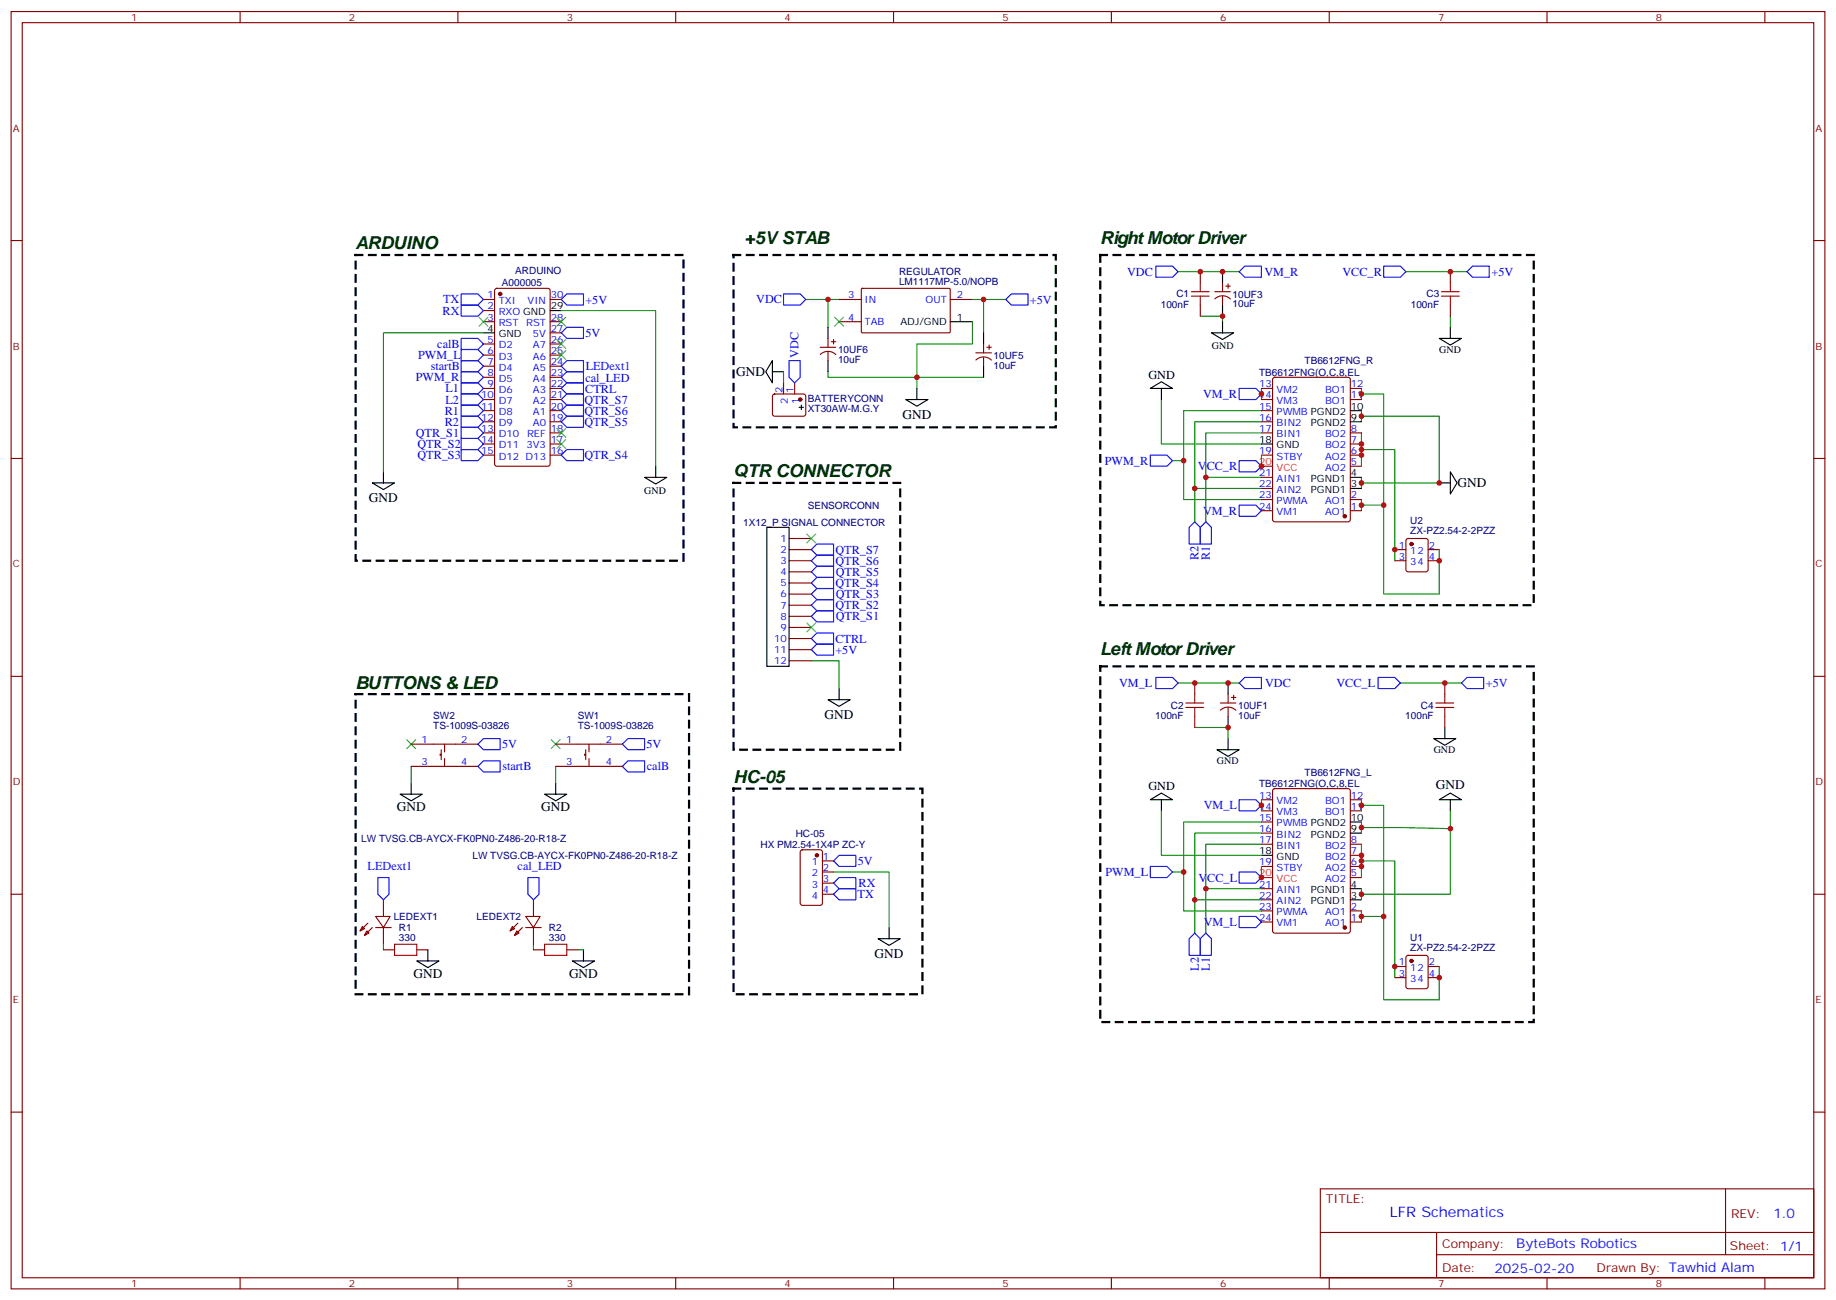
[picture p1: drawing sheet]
<svg xmlns="http://www.w3.org/2000/svg" width="583mm" height="413mm" viewBox="0 0 583 413" stroke-linecap="round" stroke-linejoin="round" font-family="sans-serif">
<g fill="none" stroke="#870000" stroke-width=".35">
<path d="M3.5 3.7h575.8v405.3h-575.8zM7.1 7.2h568.6v398.3h-568.6zM76.2 3.7v3.5M145.3 3.7v3.5M214.5 3.7v3.5M283.6 3.7v3.5M352.8 3.7v3.5M421.9 3.7v3.5M491.1 3.7v3.5M560.2 3.7v3.5M3.5 76.3h3.6M575.7 76.3h3.6"/>
<path d="M153.5 95h3.5M153.5 98.6h3.5M157.2 91.7l.5-.2h16.2l.7 .4v55.3l-.4 .7-16.5 .1-.7-.5v-55.3zM174.6 95h3.6M266.3 95h7.1M273.5 91.7l.3-.2 27.7 .1 .1 .3v13.5l-.3 .2h-27.7l-.2-.3zM301.6 95h7.1M381 86.2v3.5M381 96.8v3.5M385.6 92.6h4.9M385.6 94.8a3.5 3.5 0 0 1 4.9 .1M388.1 89.7v2.9"/>
<path d="M388.1 94v2.8M389.1 90.8h1.4M389.8 90.1v1.4M460.4 86.2v3.5M460.4 96.8v3.5M153.5 102.1h3.5M153.5 109.1h3.5M153.5 112.7h3.5M153.5 116.2h3.5M153.5 119.7h3.5M174.6 102.1h3.6M174.6 109.1h3.6"/>
<path d="M174.6 112.7h3.6M174.6 116.2h3.6M174.6 119.7h3.6M174.6 105.6h3.6M260.3 110.2h5M260.4 112.5a3.5 3.5 0 0 1 4.9 0M262.8 107.4v2.8M262.8 111.6v2.8M263.9 108.4h1.4M264.6 107.7v1.4M266.3 102.1h7.1M309.7 112h5"/>
<path d="M309.8 114.2a3.5 3.5 0 0 1 4.9 .1M312.2 109.1v2.9M312.2 113.4v2.8M313.3 110.2h1.4M314 109.5v1.4M404.2 119.9l.4-.2h23.3l.7 .5v44.7l-.4 .6-23.6 .1-.6-.5-.1-44.7zM153.5 123.3h3.5M153.5 126.8h3.5M153.5 130.3h3.5M153.5 133.8h3.5M153.5 137.4h3.5M174.6 123.3h3.6"/>
<path d="M174.6 126.8h3.6M174.6 130.3h3.6M174.6 133.8h3.6M174.6 137.4h3.6M245.4 125.2l.5-.2 9.4 .1 .5 .6-.1 5.9-.6 .5-9.5-.1-.4-.6v-5.7zM248.7 121.5v3.5M252.2 121.5v3.5M400.4 123.3h3.5M400.4 126.8h3.5M400.4 130.3h3.5M400.4 133.8h3.5M400.4 137.4h3.5"/>
<path d="M428.6 123.3h3.6M428.6 126.8h3.6M428.6 137.4h3.6M3.5 145.5h3.6M153.5 140.9h3.5M153.5 144.4h3.5M174.6 140.9h3.6M174.6 144.4h3.6M400.4 144.4h3.5M400.4 158.5h3.5M400.4 151.5h3.5M400.4 155h3.5"/>
<path d="M428.6 140.9h3.6M428.6 144.4h3.6M428.6 158.5h3.6M428.6 148h3.6M575.7 145.5h3.6M250.5 170.9h7M250.5 174.4h7M250.5 177.9h7M400.4 162.1h3.5M428.6 162.1h3.6M442.7 174.4h3.6M442.7 177.9h3.6"/>
<path d="M446.5 171.1l.5-.2h5.6l.7 .4v9.5l-.4 .6-5.9 .1-.7-.5v-9.4zM453.3 174.4h3.5M453.3 177.9h3.5M250.5 181.5h7M250.5 185h7M250.5 188.5h7M250.5 192.1h7M250.5 195.6h7M250.5 199.1h7M3.5 214.6h3.6M250.5 209.7h7M250.5 206.2h7"/>
<path d="M250.5 202.6h7M379.2 216.7v3.6M458.6 216.7v3.6M575.7 214.6h3.6M130.5 236.1h21.2M140.1 239.3h-.4v.4h.4M140.1 237.9v3.2M141.1 236.1v2.5M176.4 236.1h21.2M185.9 239.3h-.3v.4h.3M185.9 237.9v3.2M187 236.1v2.5"/>
<path d="M379.2 227.3v3.6M387.3 223.1h5M387.4 225.4a3.5 3.5 0 0 1 4.9 0M389.8 220.3v2.8M389.8 224.5v2.8M390.9 221.3h1.4M391.6 220.6v1.4M458.6 227.3v3.6M130.5 243.2h21.2M141.1 240.7v2.5M176.4 243.2h21.2M187 240.7v2.5"/>
<path d="M400.4 257.3h3.5M400.4 253.8h3.5M404.2 250.5l.4-.2h23.3l.7 .4v44.7l-.4 .7h-23.6l-.6-.4-.1-44.7zM428.6 257.3h3.6M428.6 253.8h3.6M254.2 269.9l.5-.2h5.6l.7 .4 .1 16.5-.5 .6-5.9 .1-.6-.5-.1-16.4zM261.1 273.2h3.5M261.1 276.7h3.5M400.4 275h3.5M400.4 267.9h3.5M400.4 260.8h3.5M400.4 264.4h3.5"/>
<path d="M428.6 278.5h3.6M428.6 275h3.6M428.6 271.4h3.6M428.6 267.9h3.6M3.5 283.8h3.6M115 294l.7 .7-1.4 .7zM116.4 295.4l.7 .7-1.4 .7zM116.8 292.9l-2.5 2.5M118.2 294.4l-2.5 2.4M119.2 290.8h4.6l-2.1 3.6zM119.2 294.4h5M121.7 285.5v5.3"/>
<path d="M121.7 294.4v5.2M162.6 294l.7 .7-1.4 .7zM164 295.4l.7 .7-1.4 .7zM164.4 292.9l-2.5 2.5M165.8 294.4l-2.5 2.4M166.9 290.8h4.5l-2.1 3.6zM166.9 294.4h4.9M169.3 285.5v5.3M169.3 294.4v5.2M261.1 283.8h3.5M261.1 280.2h3.5M400.4 292.6h3.5"/>
<path d="M400.4 289.1h3.5M400.4 282h3.5M400.4 285.5h3.5M428.6 292.6h3.6M428.6 289.1h3.6M575.7 283.8h3.6M121.7 301.4h3.5M132.3 301.4h3.5M169.3 301.4h3.6M179.9 301.4h3.5M442.7 306.7h3.6M442.7 310.2h3.6"/>
<path d="M446.5 303.4l.5-.2h5.6l.7 .4v9.5l-.4 .6-5.9 .1-.7-.5v-9.4zM453.3 306.7h3.5M453.3 310.2h3.5M3.5 352.9h3.6M575.7 352.9h3.6M419.1 377.3h156.6v28.2h-156.6zM547.7 377.3v20.9M419.1 391.1h156.5M456 398.2h119.6M456 391.1v14.1M76.2 405.5v3.5M145.3 405.5v3.5"/>
<path d="M214.5 405.5v3.5M283.6 405.5v3.5M352.8 405.5v3.5M421.9 405.5v3.5M491.1 405.5v3.5M560.2 405.5v3.5"/>
</g>
<g fill="#870000" stroke="#870000" stroke-width=".35">
<circle cx="158.7" cy="93.3" r=".53"/>
<circle cx="426.9" cy="294.4" r=".53"/>
<circle cx="426.9" cy="163.8" r=".53"/>
<circle cx="254" cy="126.8" r=".53"/>
<circle cx="259.3" cy="271.4" r=".53"/>
<circle cx="448" cy="304.9" r=".53"/>
<circle cx="448" cy="172.6" r=".53"/>
</g>
<g fill="none" stroke="#000" stroke-width=".35">
<path d="M174.6 98.6h3.6M388.1 86.2v3.5M388.1 96.8v3.5M153.5 105.6h3.5M245.2 114.4v7.1l-2.1-3.5zM245.2 118h3.5M262.8 103.9v3.5M262.8 114.4v3.6M301.6 102.1h7.1M312.2 105.6v3.5M312.2 116.2v3.5M384.5 105.6h7.1l-3.5 2.1z"/>
<path d="M388.1 102.1v3.5M456.8 107.4h7.1l-3.5 2.1zM460.4 103.9v3.5M253.6 129.3h1.5M254.4 128.6v1.4M287.5 126.8h7.1l-3.6 2.1zM291 123.3v3.5M365.1 123.3l3.6-2.2 3.5 2.2zM368.7 123.3v3.5M428.6 133.8h3.6M428.6 130.3h3.6M118.2 153.2h7l-3.5 2.2z"/>
<path d="M121.7 149.7v3.5M204.6 151.5h7.1l-3.6 2.1zM208.1 148v3.5M400.4 140.9h3.5M428.6 155h3.6M428.6 151.5h3.6M456.8 153.2h3.6M460.4 149.7l2.1 3.5-2.1 3.6zM243.4 167.4h7.1v44.1h-7.1zM266.3 218.5v3.5M389.8 216.7v3.6M262.8 222h7.1l-3.6 2.2z"/>
<path d="M386.3 237.9h7l-3.5 2.1zM389.8 227.3v3.6M389.8 234.4v3.5M455.1 234.4h7l-3.5 2.1zM458.6 230.9v3.5M127 252h7.1l-3.6 2.1zM130.5 248.5v3.5M172.9 252h7l-3.5 2.1zM176.4 248.5v3.5M365.1 253.8l3.6-2.1 3.5 2.1zM368.7 253.8v3.5M456.8 253.8l3.6-2.1 3.5 2.1z"/>
<path d="M460.4 253.8v3.5M400.4 271.4h3.5M428.6 264.4h3.6M428.6 260.8h3.6M278.7 297.9h7.1l-3.6 2.1zM282.2 294.4v3.5M428.6 285.5h3.6M428.6 282h3.6M132.3 304.9h7l-3.5 2.2zM135.8 301.4v3.5M181.7 304.9h7l-3.5 2.2zM185.2 301.4v3.5"/>
</g>
<path d="M400.4 148h3.5M400.4 278.5h3.5" fill="none" stroke="#f00" stroke-width=".35"/>
<g fill="none" stroke="#008700" stroke-width=".35">
<path d="M178.2 98.6h29.9v49.4M255.8 95h7M266.3 95h-3.5v8.9M308.7 95h3.5v10.6M312.2 95h7.1M373.9 86.2h19.4M446.3 86.2h19.4M153.5 105.6h-31.8v44.1M248.7 118v3.5M262.8 118v1.7h49.4M308.7 102.1v7h-17.7v14.2M381 100.3h7.1v1.8"/>
<path d="M460.4 100.3v3.6M368.7 126.8v14.1h31.7M400.4 133.8h-21.2v21.2h21.2M400.4 137.4h-17.6v14.1h17.6M400.4 130.3h-24.7v28.2h24.7M400.4 123.3v3.5M432.2 125h7v35.3h-7M432.2 132.1h24.6v21.1h-24.6M432.2 123.3v3.5M432.2 130.3v3.5M432.2 137.4v10.6M372.2 146.2h3.5"/>
<path d="M379.2 155v10.6M382.8 151.5v14.1M400.4 144.4v3.6M432.2 142.7h10.5v35.2M432.2 151.5v3.5M432.2 158.5v3.6M439.2 160.3v28.2h17.6v-14.1M257.5 209.7h8.8v8.8M373.9 216.7h19.4M444.5 216.7h19.4M379.2 230.9h10.6v3.5M130.5 243.2v5.3"/>
<path d="M176.4 243.2v5.3M368.7 257.3v14.1h31.7M400.4 253.8v3.5M432.2 255.6h7v35.2h-7M432.2 253.8v3.5M460.4 257.3v26.5h-28.2M264.6 276.7h17.6v17.7M372.2 276.7h3.5M400.4 260.8h-24.7v28.3h24.7M400.4 267.9h-17.6v14.1h17.6M400.4 264.4h-21.2v21.1h21.2M400.4 275v3.5"/>
<path d="M432.2 262.6l28.2 .4M432.2 273.2h10.5v37M432.2 260.8v3.6M432.2 267.9v10.6M121.7 299.6v1.8M169.3 299.6v1.8M379.2 285.5v10.6M382.8 282v14.1M432.2 282v3.5M432.2 289.1v3.5M439.2 290.8v26.5h17.6v-10.6M183.4 301.4h1.8"/>
</g>
<g fill="none" stroke="#3c3" stroke-width=".35">
<path d="M152 100.7l2.9 2.8M154.9 100.7l-2.9 2.8M176.7 107.7l2.9 2.9M176.7 111.3l2.9 2.8M176.7 100.7l2.9 2.8M179.6 107.7l-2.9 2.9M179.6 111.3l-2.9 2.8M179.6 100.7l-2.9 2.8M264.9 100.7l2.9 2.8M267.8 100.7l-2.9 2.8M176.7 139.5l2.9 2.8M176.7 136l2.9 2.8"/>
<path d="M179.6 139.5l-2.9 2.8M179.6 136l-2.9 2.8M256.1 169.5l2.8 2.8M258.9 169.5l-2.8 2.8M256.1 197.7l2.8 2.8M258.9 197.7l-2.8 2.8M129.1 234.7l2.8 2.9M131.9 234.7l-2.8 2.9M175 234.7l2.8 2.9M177.8 234.7l-2.8 2.9"/>
</g>
<g fill="none" stroke="#00f" stroke-width=".35">
<path d="M146.4 96.8h5.3l1.8 1.8-1.8 1.7h-5.3zM146.4 93.3h5.3l1.8 1.7-1.8 1.8h-5.3zM178.2 95l1.7-1.7h5.3v3.5h-5.3zM248.7 93.3h5.3l1.8 1.7-1.8 1.8h-5.3zM319.3 95l1.7-1.7h5.3v3.5h-5.3zM366.9 84.5h5.3l1.7 1.7-1.7 1.8h-5.3zM393.3 86.2l1.8-1.7h5.3v3.5h-5.3zM439.2 84.5h5.3l1.8 1.7-1.8 1.8h-5.3zM467.4 84.5h5.3v3.5h-5.3l-1.7-1.8zM146.4 110.9h5.3l1.8 1.8-1.8 1.7h-5.3zM146.4 118h5.3l1.8 1.7-1.8 1.8h-5.3zM146.4 107.4h5.3l1.8 1.7-1.8 1.8h-5.3z"/>
<path d="M146.4 114.4h5.3l1.8 1.8-1.8 1.8h-5.3zM178.2 116.2l1.7-1.8h5.3v3.6h-5.3zM178.2 119.7l1.7-1.7h5.3v3.5h-5.3zM179.9 103.9h5.3v3.5h-5.3l-1.7-1.8zM250.5 114.4h3.5v5.3l-1.8 1.8-1.7-1.8zM146.4 121.5h5.3l1.8 1.8-1.8 1.7h-5.3zM146.4 125h5.3l1.8 1.8-1.8 1.8h-5.3zM146.4 128.6h5.3l1.8 1.7-1.8 1.8h-5.3zM146.4 132.1h5.3l1.8 1.7-1.8 1.8h-5.3zM146.4 135.6h5.3l1.8 1.8-1.8 1.7h-5.3zM146.4 139.1h5.3l1.8 1.8-1.8 1.8h-5.3zM178.2 133.8l1.7-1.7h5.3v3.5h-5.3z"/>
<path d="M178.2 126.8l1.7-1.8h5.3v3.6h-5.3zM178.2 123.3l1.7-1.8h5.3v3.5h-5.3zM179.9 128.6h5.3v3.5h-5.3l-1.7-1.8zM393.3 123.3h5.3l1.8 1.7-1.8 1.8h-5.3zM146.4 142.7h5.3l1.8 1.7-1.8 1.8h-5.3zM179.9 142.7h5.3v3.5h-5.3l-1.7-1.8zM365.1 144.4h5.3l1.8 1.8-1.8 1.8h-5.3zM393.3 146.2h5.3l1.8 1.8-1.8 1.7h-5.3zM257.5 177.9l1.8-1.7h5.3v3.5h-5.3zM259.3 172.6h5.3v3.6h-5.3l-1.8-1.8zM259.3 179.7h5.3v3.5h-5.3l-1.8-1.7zM379.2 165.6l1.8 1.8v5.2h-3.5v-5.2z"/>
<path d="M381 167.4l1.8-1.8 1.7 1.8v5.2h-3.5zM393.3 160.3h5.3l1.8 1.8-1.8 1.7h-5.3zM257.5 185l1.8-1.8h5.3v3.6h-5.3zM257.5 195.6l1.8-1.8h5.3v3.5h-5.3zM259.3 186.8h5.3v3.5h-5.3l-1.8-1.8zM259.3 190.3h5.3v3.5h-5.3l-1.8-1.7zM257.5 202.6l1.8-1.7h5.3v3.5h-5.3zM259.3 204.4h5.3v3.5h-5.3l-1.8-1.7zM366.9 215h5.3l1.7 1.7-1.7 1.8h-5.3zM395.1 215h5.3v3.5h-5.3l-1.8-1.8zM437.4 215h5.3l1.8 1.7-1.8 1.8h-5.3zM465.7 215h5.3v3.5h-5.3l-1.8-1.8z"/>
<path d="M151.7 236.1l1.8-1.7h5.2v3.5h-5.2zM197.6 236.1l1.7-1.7h5.3v3.5h-5.3zM151.7 243.2l1.8-1.8h5.2v3.6h-5.2zM197.6 243.2l1.7-1.8h5.3v3.6h-5.3zM393.3 253.8h5.3l1.8 1.8-1.8 1.7h-5.3zM119.9 278.5h3.6v5.3l-1.8 1.7-1.8-1.7zM167.6 278.5h3.5v5.3l-1.8 1.7-1.7-1.7zM264.6 273.2l1.7-1.8h5.3v3.6h-5.3zM266.3 278.5h5.3v3.5h-5.3l-1.7-1.8zM365.1 275h5.3l1.8 1.7-1.8 1.8h-5.3zM393.3 276.7h5.3l1.8 1.8-1.8 1.7h-5.3zM264.6 283.8l1.7-1.8h5.3v3.5h-5.3z"/>
<path d="M377.5 297.9l1.7-1.8 1.8 1.8v5.3h-3.5zM382.8 296.1l1.7 1.8v5.3h-3.5v-5.3zM393.3 290.8h5.3l1.8 1.8-1.8 1.8h-5.3z"/>
</g>
<path d="M112.9 80.9h104.1v97h-104.1zM232.8 80.9h102.3v54.7h-102.3zM349.2 80.9h137.6v111.2h-137.6zM232.8 153.2h53v84.7h-53zM349.2 211.5h137.6v112.8h-137.6zM112.9 220.3h105.8v95.2h-105.8zM232.8 250.3h60v65.2h-60z" fill="none" stroke="#000" stroke-width=".71" stroke-dasharray="2.1 2.1"/>
<g fill="none" stroke="#a10000" stroke-width=".35">
<path d="M378.2 94h5.6M378.2 92.6h5.6M381 89.7v2.9M381 94v2.8M457.6 94h5.6M457.6 92.6h5.6M460.4 89.7v2.9M460.4 94v2.8M376.4 224.5h5.7M376.4 223.1h5.7M379.2 220.3v2.8M379.2 224.5v2.8"/>
<path d="M455.8 224.5h5.6M455.8 223.1h5.6M458.6 220.3v2.8M458.6 224.5v2.8M125.2 299.6h7.1v3.6h-7.1zM172.9 299.6h7v3.6h-7z"/>
</g>
<g fill="#c00">
<circle cx="291" cy="119.7" r=".88"/>
<circle cx="262.8" cy="95" r=".88"/>
<circle cx="312.2" cy="95" r=".88"/>
<circle cx="432.2" cy="262.6" r=".88"/>
<circle cx="432.2" cy="283.8" r=".88"/>
<circle cx="432.2" cy="271.4" r=".88"/>
<circle cx="432.2" cy="275" r=".88"/>
<circle cx="432.2" cy="255.6" r=".88"/>
<circle cx="432.2" cy="290.8" r=".88"/>
<circle cx="400.4" cy="255.6" r=".88"/>
<circle cx="439.2" cy="290.8" r=".88"/>
<circle cx="432.2" cy="273.2" r=".88"/>
<circle cx="379.2" cy="285.5" r=".88"/>
<circle cx="382.8" cy="282" r=".88"/>
<circle cx="375.7" cy="276.7" r=".88"/>
<circle cx="375.7" cy="146.2" r=".88"/>
<circle cx="382.8" cy="151.5" r=".88"/>
<circle cx="379.2" cy="155" r=".88"/>
<circle cx="432.2" cy="142.7" r=".88"/>
<circle cx="439.2" cy="160.3" r=".88"/>
<circle cx="432.2" cy="160.3" r=".88"/>
<circle cx="432.2" cy="125" r=".88"/>
<circle cx="432.2" cy="144.4" r=".88"/>
<circle cx="432.2" cy="140.9" r=".88"/>
<circle cx="432.2" cy="153.2" r=".88"/>
<circle cx="432.2" cy="132.1" r=".88"/>
<circle cx="460.4" cy="263" r=".88"/>
<circle cx="456.8" cy="153.2" r=".88"/>
<circle cx="400.4" cy="125" r=".88"/>
<circle cx="389.8" cy="216.7" r=".88"/>
<circle cx="389.8" cy="230.9" r=".88"/>
<circle cx="388.1" cy="100.3" r=".88"/>
<circle cx="388.1" cy="86.2" r=".88"/>
<circle cx="381" cy="86.2" r=".88"/>
<circle cx="379.2" cy="216.7" r=".88"/>
<circle cx="460.4" cy="86.2" r=".88"/>
<circle cx="458.6" cy="216.7" r=".88"/>
<circle cx="400.4" cy="148" r=".88"/>
<circle cx="400.4" cy="278.5" r=".88"/>
<circle cx="442.7" cy="174.4" r=".88"/>
<circle cx="442.7" cy="306.7" r=".88"/>
<circle cx="456.8" cy="177.9" r=".88"/>
<circle cx="456.8" cy="310.2" r=".88"/>
</g>
<g font-size="5.6" fill="#030">
<text x="236.4" y="77.4">+5V STAB</text>
<text x="349.2" y="77.4">Right Motor Driver</text>
<text x="112.9" y="79.2">ARDUINO</text>
<text x="232.8" y="151.5">QTR CONNECTOR</text>
<text x="349.2" y="207.9">Left Motor Driver</text>
<text x="112.9" y="218.5">BUTTONS &amp; LED</text>
<text x="232.8" y="248.5">HC-05</text>
</g>
<text font-size="4.6" fill="#00f" x="441.2" y="386.3">LFR Schematics</text>
<g font-size="4.2">
<text x="233.7" y="119.5">GND</text>
<text x="286.5" y="132.8">GND</text>
<text x="462.7" y="154.6">GND</text>
<text x="117.1" y="159.3">GND</text>
<text x="261.8" y="228.2">GND</text>
<text x="455.8" y="250.5">GND</text>
<text x="125.9" y="257.3">GND</text>
<text x="171.8" y="257.3">GND</text>
<text x="277.6" y="304">GND</text>
<text x="131.2" y="310.2">GND</text>
<text x="180.6" y="310.2">GND</text>
</g>
<g font-size="4.2" fill="#00f">
<text x="562.9" y="386.5">1.0</text>
<text x="481.3" y="396.1">ByteBots Robotics</text>
<text x="474.4" y="403.9">2025-02-20</text>
</g>
<g font-size="3.9" fill="#00f">
<text x="357.7" y="87.5">VDC</text>
<text x="401.4" y="87.6">VM_R</text>
<text x="426.1" y="87.5">VCC_R</text>
<text x="473.4" y="87.5">+5V</text>
<text x="140.5" y="99.8">RX</text>
<text x="140.7" y="96.3">TX</text>
<text x="185.8" y="96.4">+5V</text>
<text x="240.1" y="96.3">VDC</text>
<text x="326.9" y="96.4">+5V</text>
<text x="185.8" y="106.9">5V</text>
<text x="132.7" y="114">PWM_L</text>
<text x="138.8" y="110.5">calB</text>
<text x="253.5" y="113.6" transform="rotate(-90 253.5 113.6)">VDC</text>
<text x="136.7" y="117.5">startB</text>
<text x="185.9" y="117.5">LEDext1</text>
<text x="132" y="121">PWM_R</text>
<text x="141.4" y="124.5">L1</text>
<text x="185.8" y="124.6">CTRL</text>
<text x="185.8" y="121.1">cal_LED</text>
<text x="141.2" y="131.6">R1</text>
<text x="141.4" y="128.1">L2</text>
<text x="185.5" y="131.6">QTR_S6</text>
<text x="185.5" y="128.1">QTR_S7</text>
<text x="381.9" y="126.3">VM_R</text>
<text x="141.2" y="135.1">R2</text>
<text x="185.5" y="135.2">QTR_S5</text>
<text x="132" y="138.6">QTR_S1</text>
<text x="132.5" y="142.2">QTR_S2</text>
<text x="132.5" y="145.7">QTR_S3</text>
<text x="185.5" y="145.7">QTR_S4</text>
<text x="350.7" y="147.5">PWM_R</text>
<text x="380.2" y="149.2">VCC_R</text>
<text x="381.9" y="163.3">VM_R</text>
<text x="265.2" y="175.7">QTR_S7</text>
<text x="265.2" y="179.2">QTR_S6</text>
<text x="380.5" y="177.7" transform="rotate(-90 380.5 177.7)">R2</text>
<text x="384" y="177.7" transform="rotate(-90 384 177.7)">R1</text>
<text x="265.3" y="182.7">QTR_S5</text>
<text x="265.2" y="186.3">QTR_S4</text>
<text x="265.3" y="189.8">QTR_S3</text>
<text x="265.2" y="193.3">QTR_S2</text>
<text x="265.3" y="196.8">QTR_S1</text>
<text x="265.2" y="204">CTRL</text>
<text x="265.2" y="207.5">+5V</text>
<text x="355.3" y="218.1">VM_L</text>
<text x="401.6" y="218">VDC</text>
<text x="424.2" y="218">VCC_L</text>
<text x="471.7" y="218">+5V</text>
<text x="159.4" y="237.4">5V</text>
<text x="205.2" y="237.4">5V</text>
<text x="159.5" y="244.4">startB</text>
<text x="205.3" y="244.4">calB</text>
<text x="382.1" y="256.8">VM_L</text>
<text x="272.3" y="274.5">5V</text>
<text x="116.7" y="276.2">LEDext1</text>
<text x="164.3" y="276.2">cal_LED</text>
<text x="272.5" y="281.5">RX</text>
<text x="350.9" y="278">PWM_L</text>
<text x="380.4" y="279.8">VCC_L</text>
<text x="272.2" y="285">TX</text>
<text x="382.1" y="293.8">VM_L</text>
<text x="380.5" y="308.1" transform="rotate(-90 380.5 308.1)">L2</text>
<text x="384" y="308.1" transform="rotate(-90 384 308.1)">L1</text>
</g>
<g font-size="3.9">
<text x="364.5" y="120.2">GND</text>
<text x="364.5" y="250.7">GND</text>
</g>
<g font-size="3.9" fill="#800">
<text x="420.9" y="381.8">TITLE:</text>
<text x="549.5" y="386.5">REV:</text>
<text x="457.8" y="396">Company:</text>
<text x="549.1" y="396.7">Sheet: 1/1</text>
<text x="457.8" y="403.7">Date:</text>
<text x="506.8" y="403.8">Drawn By: Tawhid Alam</text>
</g>
<g font-size="3.2" fill="#800">
<text x="41.6" y="6.7">1</text>
<text x="110.8" y="6.7">2</text>
<text x="179.9" y="6.7">3</text>
<text x="249.1" y="6.7">4</text>
<text x="318.2" y="6.7">5</text>
<text x="387.3" y="6.7">6</text>
<text x="456.5" y="6.7">7</text>
<text x="525.6" y="6.7">8</text>
<text x="4.1" y="41.8">A</text>
<text x="576.3" y="41.8">A</text>
<text x="4.1" y="110.9">B</text>
<text x="576.3" y="110.9">B</text>
<text x="4.1" y="180.1">C</text>
<text x="576.3" y="180.1">C</text>
<text x="4.1" y="249.2">D</text>
<text x="576.3" y="249.2">D</text>
<text x="4.1" y="318.3">E</text>
<text x="576.3" y="318.3">E</text>
<text x="41.6" y="408.5">1</text>
<text x="110.8" y="408.5">2</text>
<text x="179.9" y="408.5">3</text>
<text x="249.1" y="408.5">4</text>
<text x="318.2" y="408.5">5</text>
<text x="387.3" y="408.5">6</text>
<text x="456.5" y="408.5">7</text>
<text x="525.6" y="408.5">8</text>
</g>
<g font-size="3.2" fill="#000080">
<text x="163.6" y="86.9">ARDUINO</text>
<text x="285.4" y="87.2">REGULATOR</text>
<text x="159.3" y="90.9">A000005</text>
<text x="285.4" y="90.5">LM1117MP-5.0/NOPB</text>
<text x="373.4" y="94.4">C1</text>
<text x="391.2" y="94.5">10UF3</text>
<text x="452.8" y="94.4">C3</text>
<text x="368.5" y="97.6">100nF</text>
<text x="391.2" y="97.6">10uF</text>
<text x="447.8" y="97.6">100nF</text>
<text x="266" y="112.1">10UF6</text>
<text x="315.4" y="113.9">10UF5</text>
<text x="266" y="115.2">10uF</text>
<text x="315.4" y="117">10uF</text>
<text x="399.7" y="119.2">TB6612FNG(O,C,8,EL</text>
<text x="414.1" y="115.6">TB6612FNG_R</text>
<text x="256.5" y="130.8">XT30AW-M.G.Y</text>
<text x="256.5" y="127.6">BATTERYCONN</text>
<text x="256.4" y="161.6">SENSORCONN</text>
<text x="235.9" y="166.9">1X12_P SIGNAL CONNECTOR</text>
<text x="447.7" y="166.4">U2</text>
<text x="447.7" y="169.6">ZX-PZ2.54-2-2PZZ</text>
<text x="371.7" y="224.9">C2</text>
<text x="393" y="225">10UF1</text>
<text x="451" y="224.9">C4</text>
<text x="137.5" y="231.4">TS-1009S-03826</text>
<text x="137.5" y="228.1">SW2</text>
<text x="183.4" y="231.4">TS-1009S-03826</text>
<text x="183.4" y="228.1">SW1</text>
<text x="366.7" y="228.2">100nF</text>
<text x="393" y="228.1">10uF</text>
<text x="446.1" y="228.2">100nF</text>
<text x="399.7" y="249.8">TB6612FNG(O,C,8,EL</text>
<text x="414.1" y="246.2">TB6612FNG_L</text>
<text x="114.7" y="267.3">LW TVSG.CB-AYCX-FK0PN0-Z486-20-R18-Z</text>
<text x="241.4" y="269.1">HX PM2.54-1X4P ZC-Y</text>
<text x="252.6" y="265.5">HC-05</text>
<text x="150" y="272.6">LW TVSG.CB-AYCX-FK0PN0-Z486-20-R18-Z</text>
<text x="125" y="292">LEDEXT1</text>
<text x="151.3" y="292">LEDEXT2</text>
<text x="126.6" y="298.6">330</text>
<text x="126.6" y="295.4">R1</text>
<text x="174.3" y="298.6">330</text>
<text x="174.3" y="295.4">R2</text>
<text x="447.7" y="298.7">U1</text>
<text x="447.7" y="301.9">ZX-PZ2.54-2-2PZZ</text>
</g>
<g font-size="3.2" fill="#00f">
<text x="154.8" y="94.7">1</text>
<text x="174.8" y="94.7">30</text>
<text x="269.3" y="94.7">3</text>
<text x="303.7" y="94.7">2</text>
<text x="154.8" y="98.2">2</text>
<text x="154.8" y="101.7">3</text>
<text x="158.3" y="96.4">TXI</text>
<text x="158.3" y="100">RXO GND</text>
<text x="167.4" y="96.4">VIN</text>
<text x="174.8" y="101.7">28</text>
<text x="269.3" y="101.7">4</text>
<text x="274.5" y="96.1">IN</text>
<text x="293.8" y="96.1">OUT</text>
<text x="158.3" y="103.5">RST</text>
<text x="167" y="103.5">RST</text>
<text x="169.1" y="107">5V</text>
<text x="174.8" y="105.3">27</text>
<text x="274.5" y="103.2">TAB</text>
<text x="154.8" y="108.8">5</text>
<text x="154.8" y="112.3">6</text>
<text x="158.3" y="110.6">D2</text>
<text x="169.1" y="110.6">A7</text>
<text x="174.8" y="112.3">25</text>
<text x="174.8" y="108.8">26</text>
<text x="154.8" y="115.9">7</text>
<text x="154.8" y="119.4">8</text>
<text x="158.3" y="114.1">D3</text>
<text x="158.3" y="117.6">D4</text>
<text x="169.1" y="117.6">A5</text>
<text x="169.1" y="114.1">A6</text>
<text x="174.8" y="119.4">23</text>
<text x="174.8" y="115.9">24</text>
<text x="154.8" y="122.9">9</text>
<text x="158.3" y="121.1">D5</text>
<text x="158.3" y="124.7">D6</text>
<text x="169.1" y="124.7">A3</text>
<text x="169.1" y="121.1">A4</text>
<text x="174.8" y="122.9">22</text>
<text x="248.4" y="124.8" transform="rotate(-90 248.4 124.8)">2</text>
<text x="251.9" y="124.8" transform="rotate(-90 251.9 124.8)">1</text>
<text x="399.7" y="122.9">13</text>
<text x="405.2" y="124.7">VM2</text>
<text x="420.6" y="124.7">BO1</text>
<text x="428.8" y="122.9">12</text>
<text x="152.8" y="126.4">10</text>
<text x="152.8" y="130">11</text>
<text x="158.3" y="128.2">D7</text>
<text x="158.3" y="131.7">D8</text>
<text x="169.1" y="131.7">A1</text>
<text x="169.1" y="128.2">A2</text>
<text x="174.8" y="130">20</text>
<text x="174.8" y="126.4">21</text>
<text x="250.1" y="128.3" transform="rotate(-90 250.1 128.3)">2</text>
<text x="253.6" y="128.3" transform="rotate(-90 253.6 128.3)">1</text>
<text x="399.7" y="126.4">14</text>
<text x="399.7" y="130">15</text>
<text x="405.2" y="128.2">VM3</text>
<text x="405.2" y="131.7">PWMB PGND2</text>
<text x="420.6" y="128.2">BO1</text>
<text x="428.8" y="126.4">11</text>
<text x="152.8" y="133.5">12</text>
<text x="152.8" y="137">13</text>
<text x="158.3" y="135.3">D9</text>
<text x="169.1" y="135.3">A0</text>
<text x="174.8" y="137">18</text>
<text x="174.8" y="133.5">19</text>
<text x="399.7" y="133.5">16</text>
<text x="399.7" y="137">17</text>
<text x="405.2" y="135.3">BIN2</text>
<text x="428.8" y="137">8</text>
<text x="152.8" y="140.5">14</text>
<text x="158.3" y="138.8">D10</text>
<text x="158.3" y="142.3">D11</text>
<text x="167.1" y="142.3">3V3</text>
<text x="167.3" y="138.8">REF</text>
<text x="174.8" y="140.5">17</text>
<text x="405.2" y="138.8">BIN1</text>
<text x="420.6" y="142.3">BO2</text>
<text x="420.6" y="138.8">BO2</text>
<text x="428.8" y="140.5">7</text>
<text x="152.8" y="144.1">15</text>
<text x="158.3" y="145.8">D12 D13</text>
<text x="174.8" y="144.1">16</text>
<text x="399.7" y="144.1">19</text>
<text x="405.2" y="145.8">STBY</text>
<text x="420.6" y="149.4">AO2</text>
<text x="420.6" y="145.8">AO2</text>
<text x="428.8" y="147.6">5</text>
<text x="428.8" y="144.1">6</text>
<text x="399.7" y="151.1">21</text>
<text x="399.7" y="154.7">22</text>
<text x="405.2" y="152.9">AIN1</text>
<text x="399.7" y="158.2">23</text>
<text x="399.7" y="161.7">24</text>
<text x="405.2" y="156.4">AIN2</text>
<text x="405.2" y="159.9">PWMA</text>
<text x="420.6" y="159.9">AO1</text>
<text x="428.8" y="161.7">1</text>
<text x="428.8" y="158.2">2</text>
<text x="405.2" y="163.5">VM1</text>
<text x="420.6" y="163.5">AO1</text>
<text x="247.7" y="171.9">1</text>
<text x="247.7" y="175.5">2</text>
<text x="247.7" y="179">3</text>
<text x="444.1" y="174.1">1</text>
<text x="444.1" y="177.6">3</text>
<text x="447.6" y="175.8">12</text>
<text x="447.6" y="179.4">34</text>
<text x="453.5" y="177.6">4</text>
<text x="453.5" y="174.1">2</text>
<text x="247.7" y="182.5">4</text>
<text x="247.7" y="186.1">5</text>
<text x="247.7" y="189.6">6</text>
<text x="247.7" y="193.1">7</text>
<text x="247.7" y="196.6">8</text>
<text x="245.7" y="203.7">10</text>
<text x="247.7" y="200.2">9</text>
<text x="245.7" y="207.2">11</text>
<text x="245.7" y="210.7">12</text>
<text x="133.8" y="235.8">1</text>
<text x="146.4" y="235.8">2</text>
<text x="179.7" y="235.8">1</text>
<text x="192.3" y="235.8">2</text>
<text x="133.8" y="242.9">3</text>
<text x="146.4" y="242.9">4</text>
<text x="179.7" y="242.9">3</text>
<text x="192.3" y="242.9">4</text>
<text x="399.7" y="253.4">13</text>
<text x="399.7" y="257">14</text>
<text x="405.2" y="255.2">VM2</text>
<text x="420.6" y="255.2">BO1</text>
<text x="428.8" y="257">11</text>
<text x="428.8" y="253.4">12</text>
<text x="399.7" y="260.5">15</text>
<text x="405.2" y="258.7">VM3</text>
<text x="405.2" y="262.3">PWMB PGND2</text>
<text x="420.6" y="258.7">BO1</text>
<text x="399.7" y="264">16</text>
<text x="399.7" y="267.5">17</text>
<text x="405.2" y="265.8">BIN2</text>
<text x="405.2" y="269.3">BIN1</text>
<text x="420.6" y="269.3">BO2</text>
<text x="428.8" y="267.5">8</text>
<text x="257.7" y="274.6">1</text>
<text x="261.2" y="272.8">1</text>
<text x="399.7" y="274.6">19</text>
<text x="420.6" y="272.8">BO2</text>
<text x="428.8" y="274.6">6</text>
<text x="428.8" y="271.1">7</text>
<text x="257.7" y="278.1">2</text>
<text x="257.7" y="281.7">3</text>
<text x="261.2" y="276.4">2</text>
<text x="261.2" y="279.9">3</text>
<text x="399.7" y="281.7">21</text>
<text x="405.2" y="276.4">STBY</text>
<text x="420.6" y="279.9">AO2</text>
<text x="420.6" y="276.4">AO2</text>
<text x="428.8" y="278.1">5</text>
<text x="257.7" y="285.2">4</text>
<text x="261.2" y="283.4">4</text>
<text x="399.7" y="285.2">22</text>
<text x="405.2" y="283.4">AIN1</text>
<text x="405.2" y="286.9">AIN2</text>
<text x="399.7" y="288.7">23</text>
<text x="399.7" y="292.2">24</text>
<text x="405.2" y="290.5">PWMA</text>
<text x="420.6" y="290.5">AO1</text>
<text x="428.8" y="292.2">1</text>
<text x="428.8" y="288.7">2</text>
<text x="405.2" y="294">VM1</text>
<text x="420.6" y="294">AO1</text>
<text x="444.1" y="306.4">1</text>
<text x="444.1" y="309.9">3</text>
<text x="447.6" y="308.1">12</text>
<text x="447.6" y="311.6">34</text>
<text x="453.5" y="309.9">4</text>
<text x="453.5" y="306.4">2</text>
</g>
<g font-size="3.2">
<text x="174.8" y="98.2">29</text>
<text x="303.7" y="101.7">1</text>
<text x="154.8" y="105.3">4</text>
<text x="158.3" y="107">GND</text>
<text x="285.8" y="103.2">ADJ/GND</text>
<text x="384.7" y="110.7">GND</text>
<text x="456.9" y="111.9">GND</text>
<text x="428.8" y="130">10</text>
<text x="416.1" y="135.3">PGND2</text>
<text x="428.8" y="133.5">9</text>
<text x="399.7" y="140.5">18</text>
<text x="405.2" y="142.3">GND</text>
<text x="416.1" y="152.9">PGND1</text>
<text x="428.8" y="154.7">3</text>
<text x="428.8" y="151.1">4</text>
<text x="204.5" y="156.8">GND</text>
<text x="416.1" y="156.4">PGND1</text>
<text x="455.1" y="238.9">GND</text>
<text x="386.3" y="242.4">GND</text>
<text x="428.8" y="260.5">10</text>
<text x="416.1" y="265.8">PGND2</text>
<text x="428.8" y="264">9</text>
<text x="399.7" y="271.1">18</text>
<text x="405.2" y="272.8">GND</text>
<text x="428.8" y="281.7">4</text>
<text x="416.1" y="286.9">PGND1</text>
<text x="416.1" y="283.4">PGND1</text>
<text x="428.8" y="285.2">3</text>
</g>
<g font-size="3.2" fill="#f00">
<text x="399.7" y="147.6">20</text>
<text x="405.2" y="149.4">VCC</text>
<text x="399.7" y="278.1">20</text>
<text x="405.2" y="279.9">VCC</text>
</g>
</svg>
